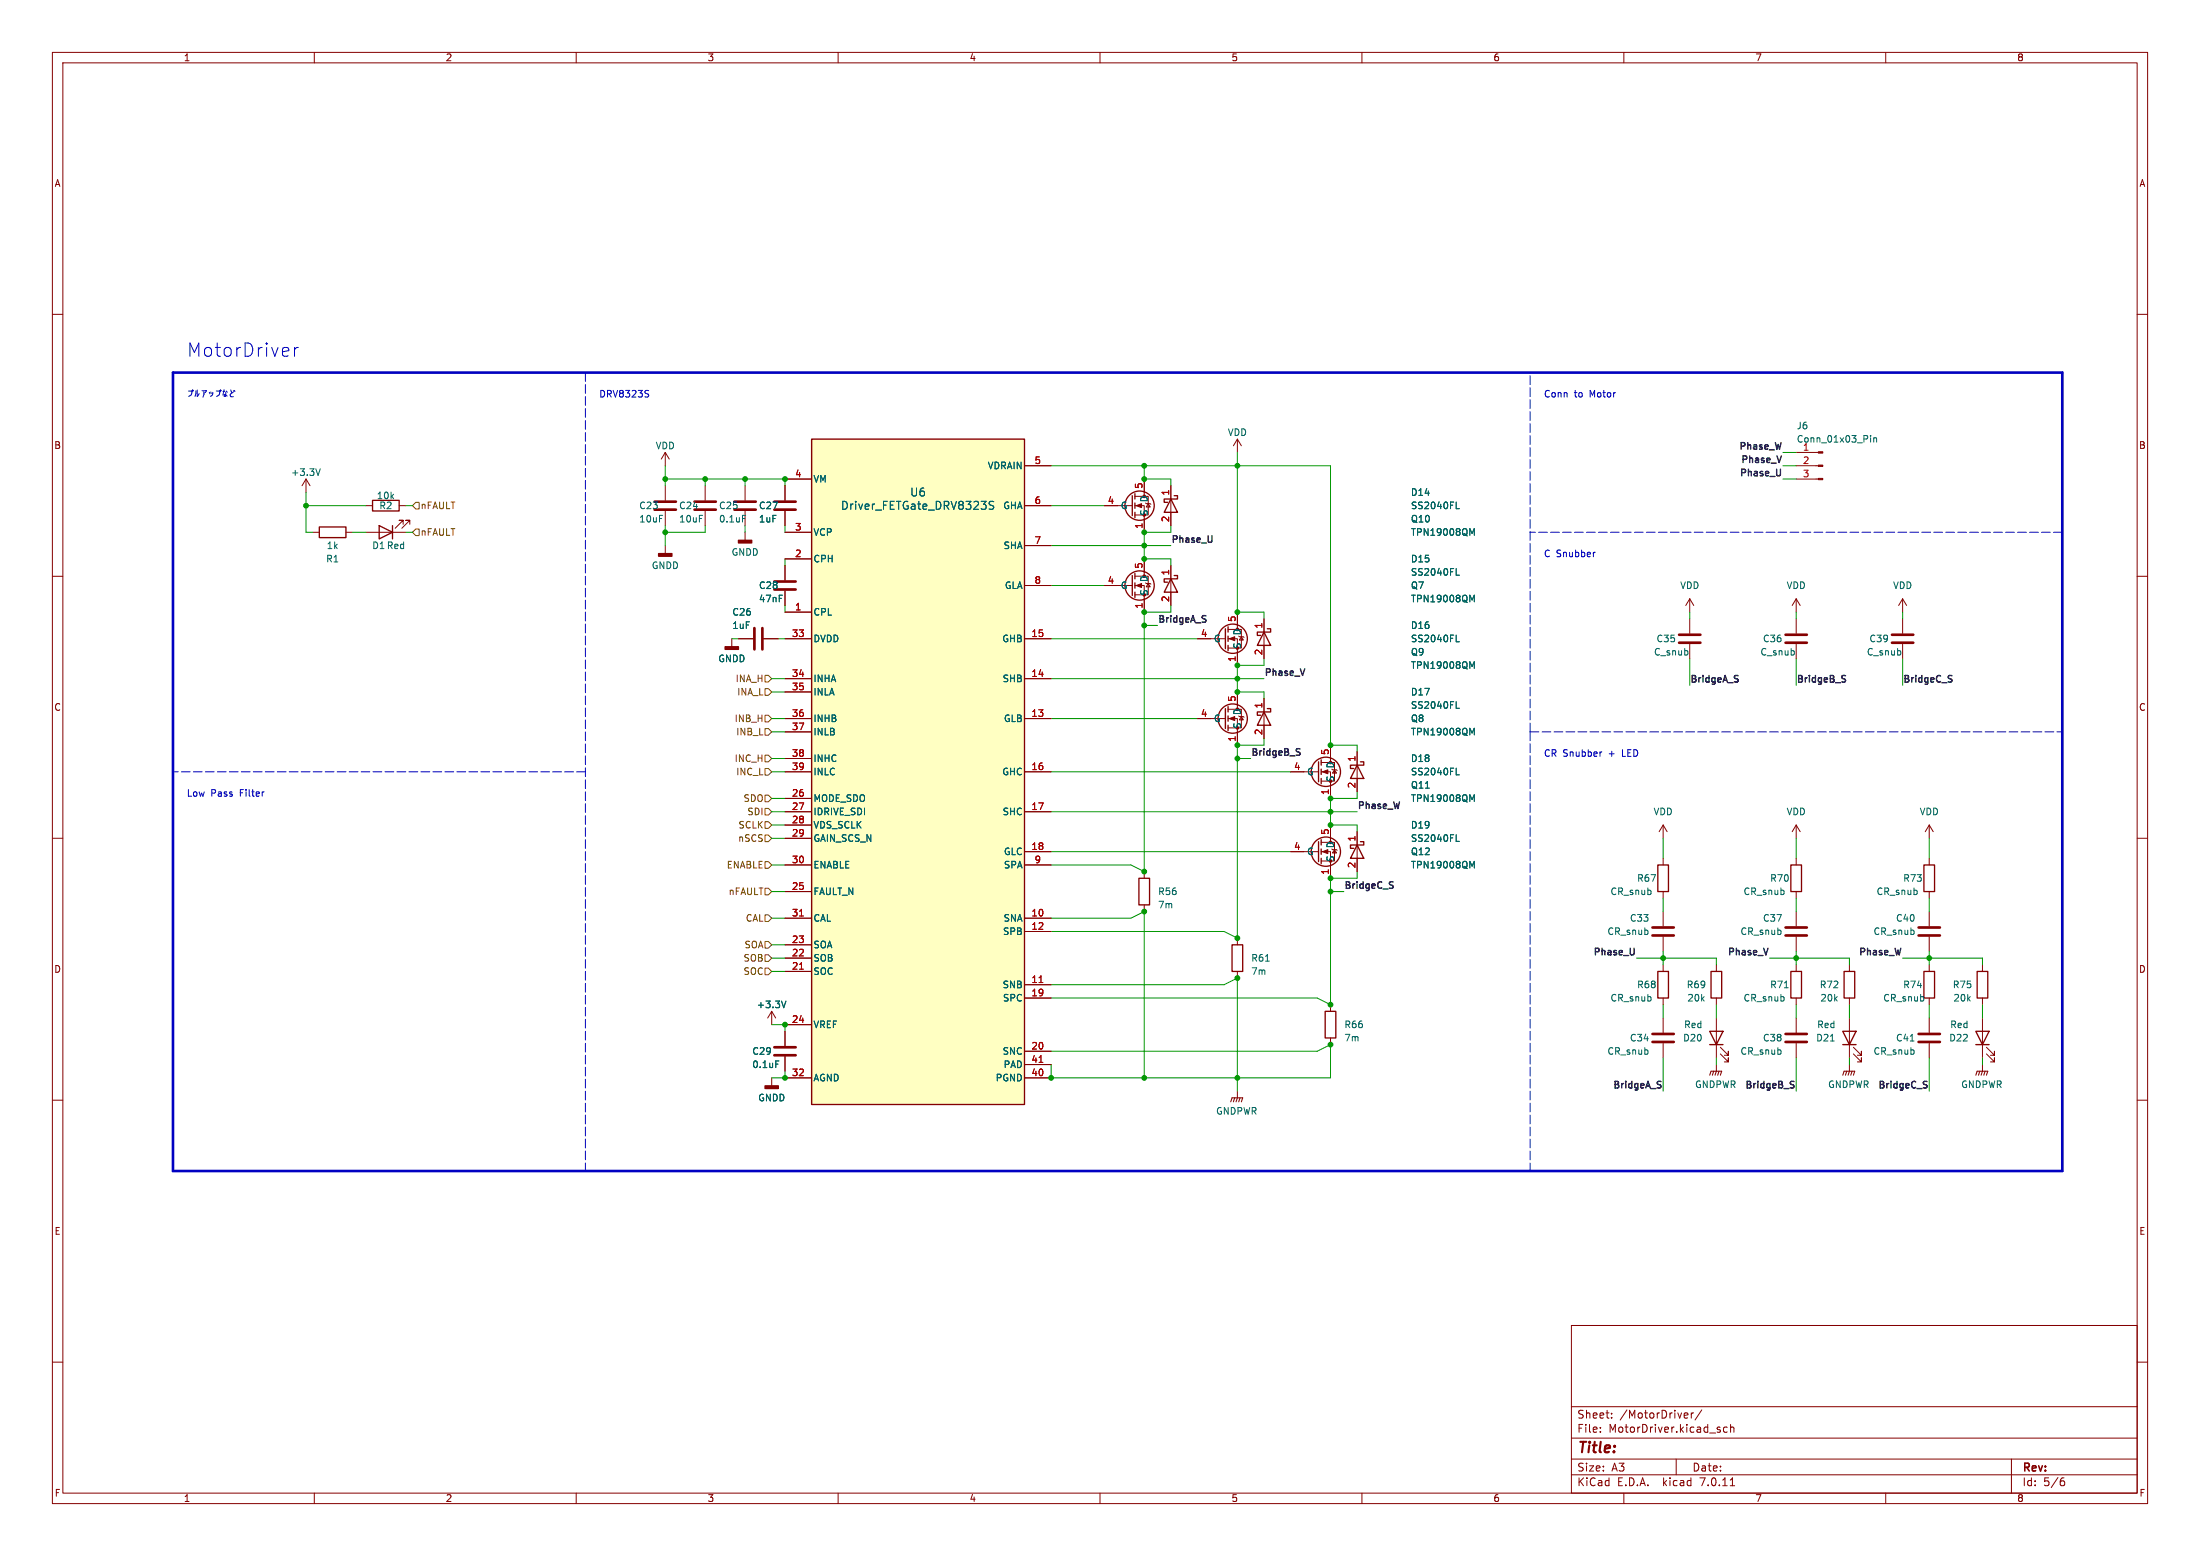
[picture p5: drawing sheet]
<svg xmlns="http://www.w3.org/2000/svg" width="420mm" height="297mm" viewBox="0 0 420 297" stroke-linecap="round" stroke-linejoin="round" font-family="sans-serif">
<g fill="none" stroke="#840000" stroke-width=".19">
<path d="M10 10h400v277h-400zM12 12h396v273h-396zM60 10v2M110 10v2M160 10v2M210 10v2M260 10v2M310 10v2M360 10v2M10 60h2M408 60h2M58.4 91.4l-.7 1.3"/>
<path d="M58.4 91.4v2.6M58.4 91.4l.8 1.3M69.8 96.5h1.3M76.2 96.5h1.3M127 86.4v2.5M127 92.7v2.8M127 97.5v2.8M127 86.4l-.8 1.2M127 86.4l.8 1.2M134.6 92.7v2.8M134.6 97.5v2.8M142.2 92.7v2.8"/>
<path d="M142.2 97.5v2.8M149.9 92.7v2.8M149.9 97.5v2.8M149.9 91.4h5M195.6 96.5h5.1M195.6 88.9h5.1M210.8 96.5h5.4M216.7 96.5h1.7v5.1M216.7 94.7h2.5v3.6h-2.5M218.4 91.4v3.3M219.2 96.1l.4 .7h-.8zM223.5 92.7v7.6"/>
<path d="M236.2 83.8v2.6M236.2 83.8l-.7 1.3M236.2 83.8l.8 1.3M342.9 91.4h4.2M342.9 88.9h4.2M342.9 86.4h4.2M10 110h2M59.7 101.6h1.3M66 101.6h1.3M69.8 101.6h7.7M77 100.1v-.8h-.8h.8l-1.6 1.5M78.2 100.1v-.8h-.7h.7l-1.5 1.5"/>
<path d="M127 104.1v1.6M142.2 101.6v1.5M149.9 108v2.7M149.9 112.8v2.8M149.9 116.8h5M149.9 106.7h5M149.9 101.6h5M195.6 111.8h5.1M195.6 104.1h5.1M210.8 111.8h5.4M216.7 111.8h1.7v5M216.7 110h2.5v3.5h-2.5"/>
<path d="M218.4 106.7v3.3M219.2 111.4l.4 .6h-.8zM223.5 108v7.6M236.2 116.8v3.3M241.3 118.1v7.6M322.6 114.3v2.5M322.6 118.1v2.8M322.6 114.3l-.8 1.3M322.6 114.3l.7 1.3M342.9 114.3l-.8 1.3M342.9 114.3v2.5M342.9 118.1v2.8"/>
<path d="M342.9 114.3l.8 1.3M363.2 114.3l-.7 1.3M363.2 114.3v2.5M363.2 118.1v2.8M363.2 114.3l.8 1.3M408 110h2M139.7 121.9v1.5M141 121.9h2.8M145.8 121.9h2.8M149.9 137.2h5M149.9 121.9h5M149.9 129.5h5"/>
<path d="M149.9 132.1h5M149.9 139.7h5M195.6 137.2h5.1M195.6 121.9h5.1M195.6 129.5h5.1M228.6 137.2h5.3M228.6 121.9h5.3M234.4 137.2h1.8v5M234.4 135.4h2.6v3.5h-2.6M234.4 121.9h1.8v5.1M234.4 120.1h2.6v3.6h-2.6M236.2 132.1v3.3"/>
<path d="M237 136.8l.4 .6h-.8zM237 121.5l.4 .7h-.8zM241.3 133.4v7.6M322.6 122.9v2.8M342.9 122.9v2.8M363.2 122.9v2.8M10 160h2M149.9 147.3h5M149.9 154.9h5M149.9 152.4h5M149.9 157.5h5M149.9 144.8h5"/>
<path d="M195.6 147.3h5.1M195.6 154.9h5.1M246.4 147.3h5.3M252.2 147.3h1.8v5.1M252.2 145.5h2.6v3.6h-2.6M254 142.2v3.3M254 157.5v3.3M254.8 146.9l.3 .7h-.7zM259.1 143.5v7.6M259.1 158.8v7.6M317.5 157.5v2.5M317.5 157.5l-.8 1.3"/>
<path d="M317.5 157.5l.8 1.3M342.9 157.5v2.5M342.9 157.5l-.8 1.3M342.9 157.5l.8 1.3M368.3 157.5v2.5M368.3 157.5l-.8 1.3M368.3 157.5l.8 1.3M408 160h2M149.9 175.3h5M149.9 170.2h5M149.9 160h5M149.9 165.1h5"/>
<path d="M195.6 175.3h5.1M195.6 177.8h5.1M195.6 162.6h5.1M195.6 165.1h5.1M218.4 166.4v1.2M218.4 172.7v1.3M236.2 179.1v1.2M246.4 162.6h5.3M252.2 162.6h1.8v5M252.2 160.8h2.6v3.5h-2.6M254.8 162.2l.3 .6h-.7zM317.5 163.8v1.3"/>
<path d="M317.5 170.2v1.3M317.5 174v2.8M317.5 178.8v2.8M342.9 163.8v1.3M342.9 170.2v1.3M342.9 174v2.8M342.9 178.8v2.8M368.3 163.8v1.3M368.3 170.2v1.3M368.3 174v2.8M368.3 178.8v2.8M147.3 193v2.6"/>
<path d="M147.3 193l-.7 1.3M147.3 193l.8 1.3M149.9 196.9v2.7M149.9 185.4h5M149.9 182.9h5M149.9 180.3h5M149.9 195.6h5M195.6 188h5.1M195.6 190.5h5.1M236.2 185.4v1.3M254 191.8v1.2M254 198.1v1.3"/>
<path d="M317.5 184.2v1.2M317.5 190.5v1.3M317.5 194.3v2.8M317.5 199.1v2.8M327.7 184.2v1.2M327.7 190.5v1.3M327.7 194.3v7.6M328.4 199.9l1.5 1.5v-.7v.7h-.7M342.9 184.2v1.2M342.9 190.5v1.3M342.9 194.3v2.8M342.9 199.1v2.8"/>
<path d="M353.1 184.2v1.2M353.1 190.5v1.3M353.1 194.3v7.6M353.8 199.9l1.5 1.5v-.7v.7h-.7M368.3 184.2v1.2M368.3 190.5v1.3M368.3 194.3v2.8M368.3 199.1v2.8M378.5 184.2v1.2M378.5 190.5v1.3M378.5 194.3v7.6M379.2 199.9l1.5 1.5v-.7v.7h-.7"/>
<path d="M10 210h2M147.3 205.7v1.6M149.9 201.7v2.8M149.9 205.7h5M195.6 200.7h5.1M195.6 205.7h5.1M195.6 203.2h5.1M236.2 208.3v1.3M327.7 203.2v1.3M328.4 201.2l1.5 1.5v-.8v.8h-.7M353.1 203.2v1.3M353.8 201.2l1.5 1.5v-.8v.8h-.7"/>
<path d="M378.5 203.2v1.3M379.2 201.2l1.5 1.5v-.8v.8h-.7M408 210h2M10 260h2M300 253h108v32h-108zM408 260h2M300 278.5h108M300 274.5h108M300 268.5h108M305.5 273.2v.2M305.5 272.5v.1M307.7 270.5v.2"/>
<path d="M307.7 269.8v.1M320 278.5v3M322 269.7l.2 .3-.7 .2M322.2 270.6l-.2 .1M322.9 269.7v1M323.3 269.7l-.3 .1-.1 .2M324.9 269.1l-1.3 1.9M329.7 272.5l-.4-.1-.3 .3 .2 .6h.5M330.4 272.5l.2-.1 .3 .1 .1 .9M330.4 271.9v1.5M384 278.5v6.5M60 285v2"/>
<path d="M110 285v2M160 285v2M210 285v2M260 285v2M300 281.5h108M310 285v2M330.3 283.6h.9M360 285v2M393.6 282.7h.3l.3 .2-.1 .5-.5 .2M394 282.1l-.4 .1"/>
</g>
<g fill="none" stroke="#840000" stroke-width=".2">
<path d="M234.9 210.3l.3-.7h2l-.2 .7M235.7 209.6l-.2 .7M236.2 209.6l-.2 .7M236.7 209.6l-.2 .7M326.4 205.2l.2-.7h2.1l-.3 .7M327.2 204.5l-.3 .7M327.7 204.5l-.3 .7M328.2 204.5l-.3 .7M351.8 205.2l.2-.7h2.1l-.3 .7M352.6 204.5l-.3 .7M353.1 204.5l-.3 .7M353.6 204.5l-.3 .7"/>
<path d="M377.2 205.2l.2-.7h2.1l-.3 .7M378 204.5l-.3 .7M378.5 204.5l-.3 .7M379 204.5l-.3 .7"/>
</g>
<g fill="none" stroke="#840000" stroke-width=".51">
<path d="M125 97.3h4M125 95.8h4M132.6 97.3h4.1M132.6 95.8h4.1M140.2 97.3h4.1M140.2 95.8h4.1M147.8 97.3h4.1M147.8 95.8h4.1M144 119.9v4.1M145.5 119.9v4.1M147.8 112.5h4.1M147.8 111h4.1"/>
<path d="M320.5 121.2h4.1M320.5 122.7h4.1M340.9 121.2h4M340.9 122.7h4M361.2 121.2h4.1M361.2 122.7h4.1M315.5 177h4M315.5 178.6h4M340.9 177h4M340.9 178.6h4M366.3 177h4M366.3 178.6h4"/>
<path d="M147.8 199.9h4.1M315.5 197.4h4M315.5 198.9h4M340.9 197.4h4M340.9 198.9h4M366.3 197.4h4M366.3 198.9h4M147.8 201.4h4.1"/>
</g>
<g fill="none" stroke="#840000" stroke-width=".25">
<path d="M71.1 95.5h5.1v2h-5.1zM154.9 83.8h40.7v127h-40.7zM216.2 94.6v3.8M216.7 94.2v1.1M216.7 96v1M216.7 97.8v1M223.5 95.3l1.3 2.5h-2.6zM224.2 94.6h.6v.7h-2.6v.6h.7M61 100.6h5v2h-5zM72.4 100.3l2.5 1.3-2.5 1.3zM74.9 100.3v2.6M216.2 109.9v3.8"/>
<path d="M216.7 109.5v1M216.7 111.3v1M216.7 113v1M223.5 110.5l1.3 2.5h-2.6zM224.2 109.9h.6v.6h-2.6v.6h.7M234.4 119.6v1.1M233.9 120v3.8M233.9 135.3v3.8M234.4 121.4v1M234.4 123.2v1M234.4 134.9v1M234.4 136.7v1"/>
<path d="M234.4 138.4v1M241.3 135.9l1.3 2.5h-2.6zM241.3 120.7l1.3 2.5h-2.6zM241.9 135.3h.7v.6h-2.6v.6h.7M241.9 120h.7v.7h-2.6v.6h.7M251.7 145.4v3.8M252.2 145v1.1M252.2 146.8v1M252.2 148.6v1M259.1 146.1l1.2 2.5h-2.5zM259.7 145.4h.6v.7h-2.5v.6h.6M217.4 167.6h2.1v5.1h-2.1z"/>
<path d="M251.7 160.7v3.8M252.2 160.3v1M252.2 162.1v1M252.2 163.8v1M259.1 161.3l1.2 2.5h-2.5zM259.7 160.7h.6v.6h-2.5v.6h.6M316.5 165.1h2v5.1h-2zM341.9 165.1h2v5.1h-2zM367.3 165.1h2v5.1h-2zM235.2 180.3h2v5.1h-2zM253 193h2v5.1h-2zM316.5 185.4h2v5.1h-2z"/>
<path d="M326.4 196.9h2.5l-1.2 2.5zM326.4 199.4h2.5M326.6 185.4h2.1v5.1h-2.1zM341.9 185.4h2v5.1h-2zM351.8 196.9h2.5l-1.2 2.5zM351.8 199.4h2.5M352 185.4h2.1v5.1h-2.1zM367.3 185.4h2v5.1h-2zM377.2 196.9h2.5l-1.2 2.5zM377.2 199.4h2.5M377.4 185.4h2.1v5.1h-2.1z"/>
<circle cx="217.6" cy="96.5" r="2.79"/>
<circle cx="217.6" cy="111.8" r="2.79"/>
<circle cx="235.3" cy="137.2" r="2.79"/>
<circle cx="235.3" cy="121.9" r="2.79"/>
<circle cx="253.1" cy="147.3" r="2.79"/>
<circle cx="253.1" cy="162.6" r="2.79"/>
</g>
<g fill="none" stroke="#006464" stroke-width=".19">
<path d="M61.1 89.5l-.4 1.2M141.7 98.4h.7M189.7 95.8l-.6-.1-.2 .1v.5l.7 .3 .1 .3-.3 .3-.6-.1M278 97.1h.6M357.1 83.1v.2M357.1 83.6v.8M357.7 83.6v.8M357.7 83.7l.2-.1h.3l.1 .8M278 109.8h.6M281 101.8l.4-.9v1.3M281 114.5l.4-.9v1.3M278 135.2h.6"/>
<path d="M278 122.5h.6M281 139.9l.4-.9v1.3M281 127.2l.4-.9v1.3M278 147.9h.6M281 152.6l.4-.9v1.3M278 160.6h.6M281 165.3l.4-.9v1.3M150 191.1l-.4 1.2M241.6 183.5h.7M340.7 188.5h.7M349.4 198.7h.8M364.7 198.7h.7"/>
<path d="M148.1 202.5h.6"/>
</g>
<g fill="#840000" stroke="#840000" stroke-width=".19">
<path d="M234.7 137.2l1-.4v.7z"/>
<path d="M216.9 111.8l1-.4v.7z"/>
<path d="M234.7 121.9l1-.4v.8z"/>
<path d="M216.9 96.5l1-.4v.8z"/>
<path d="M252.5 147.3l1-.4v.8z"/>
<path d="M252.5 162.6l1-.4v.7z"/>
<path d="M347.1 91.3h.9v.3h-.9z"/>
<path d="M347.1 88.8h.9v.2h-.9z"/>
<path d="M347.1 86.2h.9v.3h-.9z"/>
</g>
<g fill="#840000" stroke="#840000" stroke-width=".25">
<path d="M146 207.3h2.6v.5h-2.6z"/>
<path d="M125.7 105.7h2.6v.5h-2.6z"/>
<path d="M138.4 123.4h2.6v.6h-2.6z"/>
<path d="M141 103.1h2.5v.5h-2.5z"/>
</g>
<path d="M154.9 83.8h40.7v127h-40.7z" fill="#ffffc2" stroke="#ffffc2" stroke-width=".19"/>
<path d="M152.6 174.8h.8M152.6 185h.8M198.4 187.5h.7M198.4 202.8h.7" fill="none" stroke="#a90000" stroke-width=".19"/>
<g fill="none" stroke="#725600" stroke-width=".19">
<path d="M79.4 95.9h.6v1.3h-.6l-.7-.7zM79.4 101h.6v1.2h-.6l-.7-.6zM146 131.4h.7l.6 .7-.6 .6h-.7zM146 139.1h.7l.6 .6-.6 .6h-.7zM146 128.9h.7l.6 .6-.6 .7h-.7zM146 136.5h.7l.6 .7-.6 .6h-.7zM146 159.4h.7l.6 .6-.6 .7h-.7zM146 144.1h.7l.6 .7-.6 .6h-.7zM146 146.7h.7l.6 .6-.6 .7h-.7zM146 151.8h.7l.6 .6-.6 .6h-.7zM146 154.3h.7l.6 .6-.6 .7h-.7zM146 156.8h.7l.6 .7-.6 .6h-.7z"/>
<path d="M146 164.5h.7l.6 .6-.6 .6h-.7zM146 169.5h.7l.6 .7-.6 .6h-.7zM146 174.6h.7l.6 .7-.6 .6h-.7zM146 179.7h.7l.6 .6-.6 .7h-.7zM146 184.8h.7l.6 .6-.6 .7h-.7zM146 182.2h.7l.6 .7-.6 .6h-.7z"/>
</g>
<path d="M339.9 89.6l-.1 1.1M340.1 87l-.5 1.3M312 181l-.1 1.1M337.5 181l-.4 1.3" fill="none" stroke="#0f0f0f" stroke-width=".25"/>
<path d="M56.2 66.3v1.7M56.9 66.3a.65 .65 0 0 0-.7 .5M123.6 75.2l.2 .2-.2 .4M123.7 74.5l.1 .1M304.5 105.4l-.2 .1M305.8 143.5l-.2 .1" fill="none" stroke="#0000c2" stroke-width=".19"/>
<path d="M111.8 71.1v152.4M393.7 101.6h-101.6M292.1 139.7v83.8M292.1 139.7h101.6M292.1 139.7v-68.6M111.8 147.3h-78.8" fill="none" stroke="#0000c2" stroke-width=".19" stroke-dasharray="1.7 .6"/>
<path d="M33 71.1h360.7v152.4h-360.7z" fill="none" stroke="#0000c2" stroke-width=".5"/>
<g fill="none" stroke="#009600" stroke-width=".19">
<path d="M58.4 96.5h11.4M58.4 94v7.6h1.3M77.5 96.5h1.2M127 91.4h22.9v1.3M127 88.9v3.8M134.6 91.4v1.3M142.2 91.4v1.3M200.7 88.9h53.3v53.3h5.1v1.3M200.7 96.5h10.1M218.4 88.9v2.5h5.1v1.3M236.2 86.4v30.4h5.1v1.3M340.4 88.9h2.5"/>
<path d="M340.4 91.4h2.5M340.4 86.4h2.5M67.3 101.6h2.5M77.5 101.6h1.2M127 100.3v3.8M134.6 100.3v1.3h-7.6M142.2 100.3v1.3M149.9 100.3v1.3M149.9 106.7v1.3M149.9 115.6v1.2M200.7 104.1h22.8M200.7 111.8h10.1"/>
<path d="M218.4 119.4h2.6M223.5 100.3v1.3h-5.1v5.1h5.1v1.3M223.5 115.6v1.2h-5.1v49.6l-2.5-1.3h-15.2M322.6 116.8v1.3M342.9 116.8v1.3M363.2 116.8v1.3M139.7 121.9h1.3M147.3 129.5h2.6M147.3 137.2h2.6M147.3 139.7h2.6M147.3 132.1h2.6M148.6 121.9h1.3"/>
<path d="M200.7 121.9h27.9M200.7 129.5h40.6M200.7 137.2h27.9M241.3 125.7v1.3h-5.1v5.1h5.1v1.3M322.6 125.7v5.1M342.9 125.7v5.1M363.2 125.7v5.1M147.3 157.5h2.6M147.3 152.4h2.6M147.3 154.9h2.6M147.3 147.3h2.6M147.3 144.8h2.6"/>
<path d="M200.7 154.9h58.4M200.7 147.3h45.7M236.2 144.8h2.6M241.3 141v1.2h-5.1v36.9l-2.5-1.3h-33M259.1 151.1v1.3h-5.1v5.1h5.1v1.3M147.3 170.2h2.6M147.3 160h2.6M147.3 165.1h2.6M147.3 175.3h2.6M200.7 175.3h15.2l2.5-1.3v31.7M200.7 162.6h45.7M254 170.2h2.5"/>
<path d="M259.1 166.4v1.2h-5.1v24.2l-2.5-1.3h-50.8M317.5 160v3.8M317.5 171.5v2.5M342.9 160v3.8M342.9 171.5v2.5M368.3 160v3.8M368.3 171.5v2.5M147.3 185.4h2.6M147.3 182.9h2.6M147.3 180.3h2.6M147.3 195.6h2.6v1.3M200.7 188h33l2.5-1.3v21.6"/>
<path d="M312.4 182.9h15.3v1.3M317.5 181.6v2.6M317.5 191.8v2.5M327.7 191.8v2.5M337.8 182.9h15.3v1.3M342.9 181.6v2.6M342.9 191.8v2.5M353.1 191.8v2.5M363.2 182.9h15.3v1.3M368.3 181.6v2.6M368.3 191.8v2.5M378.5 191.8v2.5"/>
<path d="M149.9 204.5v1.2h-2.6M200.7 200.7h50.8l2.5-1.3v6.3h-53.3v-2.5M317.5 201.9v6.4M327.7 201.9v1.3M342.9 201.9v6.4M353.1 201.9v1.3M368.3 201.9v6.4M378.5 201.9v1.3"/>
</g>
<g fill="#009600" stroke="#009600" stroke-width=".19">
<circle cx="236.2" cy="205.7" r=".46"/>
<circle cx="236.2" cy="186.7" r=".46"/>
<circle cx="236.2" cy="142.2" r=".46"/>
<circle cx="254" cy="152.4" r=".46"/>
<circle cx="254" cy="142.2" r=".46"/>
<circle cx="218.4" cy="104.1" r=".46"/>
<circle cx="218.4" cy="91.4" r=".46"/>
<circle cx="218.4" cy="88.9" r=".46"/>
<circle cx="218.4" cy="101.6" r=".46"/>
<circle cx="218.4" cy="106.7" r=".46"/>
<circle cx="342.9" cy="182.9" r=".46"/>
<circle cx="254" cy="191.8" r=".46"/>
<circle cx="254" cy="199.4" r=".46"/>
<circle cx="368.3" cy="182.9" r=".46"/>
<circle cx="317.5" cy="182.9" r=".46"/>
<circle cx="236.2" cy="127" r=".46"/>
<circle cx="218.4" cy="119.4" r=".46"/>
<circle cx="236.2" cy="116.8" r=".46"/>
<circle cx="236.2" cy="88.9" r=".46"/>
<circle cx="236.2" cy="129.5" r=".46"/>
<circle cx="236.2" cy="132.1" r=".46"/>
<circle cx="218.4" cy="116.8" r=".46"/>
<circle cx="149.9" cy="205.7" r=".46"/>
<circle cx="149.9" cy="195.6" r=".46"/>
<circle cx="200.7" cy="205.7" r=".46"/>
<circle cx="218.4" cy="205.7" r=".46"/>
<circle cx="236.2" cy="144.8" r=".46"/>
<circle cx="218.4" cy="166.4" r=".46"/>
<circle cx="218.4" cy="174" r=".46"/>
<circle cx="236.2" cy="179.1" r=".46"/>
<circle cx="254" cy="154.9" r=".46"/>
<circle cx="254" cy="157.5" r=".46"/>
<circle cx="254" cy="167.6" r=".46"/>
<circle cx="254" cy="170.2" r=".46"/>
<circle cx="127" cy="101.6" r=".46"/>
<circle cx="149.9" cy="91.4" r=".46"/>
<circle cx="134.6" cy="91.4" r=".46"/>
<circle cx="142.2" cy="91.4" r=".46"/>
<circle cx="58.4" cy="96.5" r=".46"/>
<circle cx="127" cy="91.4" r=".46"/>
</g>
<text font-size="3.5" fill="#0000c2" x="35.6" y="68.3">MotorDriver</text>
<text font-size="2.8" fill="#840000" x="301" y="277.9">Title:</text>
<g font-size="2.1" fill="#006464">
<text x="173.7" y="95">U6</text>
<text x="160.5" y="97.5">Driver_FETGate_DRV8323S</text>
</g>
<g font-size="2.1" fill="#840000">
<text x="301" y="273.7">File:</text>
<text x="301" y="271">Sheet:</text>
<text x="307.1" y="273.7">MotorDriver.kicad_sch</text>
<text x="309.2" y="271">/MotorDriver/</text>
<text x="301" y="281.1">Size:</text>
<text x="307.6" y="281.1">A3</text>
<text x="323" y="281.1">Date:</text>
<text x="386" y="281.3">Rev:</text>
<text x="301" y="283.9">KiCad</text>
<text x="308.7" y="283.9">E.D.A.</text>
<text x="317.6" y="283.9">kicad</text>
<text x="324.8" y="283.9">7.0.11</text>
<text x="386" y="283.9">Id:</text>
<text x="390.1" y="283.9">5/6</text>
</g>
<g font-size="1.8" fill="#840000">
<text x="35" y="11.9">1</text>
<text x="85" y="11.9">2</text>
<text x="135" y="11.9">3</text>
<text x="185" y="11.9">4</text>
<text x="235" y="11.9">5</text>
<text x="285" y="11.9">6</text>
<text x="335" y="11.9">7</text>
<text x="385" y="11.9">8</text>
<text x="10.3" y="35.9">A</text>
<text x="408.3" y="35.9">A</text>
<text x="10.3" y="85.9">B</text>
<text x="408.2" y="85.9">B</text>
<text x="10.3" y="135.9">C</text>
<text x="408.2" y="135.9">C</text>
<text x="10.3" y="185.9">D</text>
<text x="408.2" y="185.9">D</text>
<text x="10.3" y="235.9">E</text>
<text x="408.3" y="235.9">E</text>
<text x="10.3" y="285.9">F</text>
<text x="35" y="286.9">1</text>
<text x="85" y="286.9">2</text>
<text x="135" y="286.9">3</text>
<text x="185" y="286.9">4</text>
<text x="235" y="286.9">5</text>
<text x="285" y="286.9">6</text>
<text x="335" y="286.9">7</text>
<text x="385" y="286.9">8</text>
<text x="408.3" y="285.9">F</text>
</g>
<g font-size="1.8" fill="#0000c2">
<text x="35.6" y="76">þÿ0×0ë0¢0Ã0×0j0i</text>
<text x="114.3" y="76">DRV8323S</text>
<text x="294.6" y="76">Conn</text>
<text x="300.5" y="76">to</text>
<text x="303.6" y="76">Motor</text>
<text x="294.6" y="106.4">C Snubber</text>
<text x="294.6" y="144.5">CR Snubber</text>
<text x="307.2" y="144.5">+</text>
<text x="309.9" y="144.5">LED</text>
<text x="35.6" y="152.2">Low</text>
<text x="40.2" y="152.2">Pass</text>
<text x="45.9" y="152.2">Filter</text>
</g>
<g font-size="1.8" fill="#006464">
<text x="234.3" y="83.4">VDD</text>
<text x="342.9" y="82.1">J6</text>
<text x="125.1" y="86">VDD</text>
<text x="188.5" y="89.8">VDRAIN</text>
<text x="342.9" y="84.7">Conn_01x03_Pin</text>
<text x="344.1" y="86.1">1</text>
<text x="55.5" y="91">+3.3V</text>
<text x="71.8" y="95.5">10k</text>
<text x="155.2" y="92.3">VM</text>
<text x="219.3" y="96" transform="rotate(-90 219.3 96)">D</text>
<text x="269.3" y="94.8">D14</text>
<text x="72.3" y="97.4">R2</text>
<text x="121.9" y="97.4">C23</text>
<text x="121.9" y="99.9">10uF</text>
<text x="129.5" y="97.4">C24</text>
<text x="129.5" y="99.9">10uF</text>
<text x="137.2" y="97.4">C25</text>
<text x="137.2" y="99.9">0.1uF</text>
<text x="144.8" y="99.9">1uF</text>
<text x="144.8" y="97.4">C27</text>
<text x="191.4" y="97.4">GHA</text>
<text x="213.9" y="97.4">G</text>
<text x="219.3" y="98.6" transform="rotate(-90 219.3 98.6)">S</text>
<text x="269.3" y="97.4">SS2040FL</text>
<text x="269.3" y="99.9">Q10</text>
<text x="62.2" y="107.5">R1</text>
<text x="62.3" y="105">1k</text>
<text x="71" y="105">D1 Red</text>
<text x="139.6" y="106.3">GNDD</text>
<text x="155.2" y="107.5">CPH</text>
<text x="155.2" y="102.5">VCP</text>
<text x="191.5" y="105">SHA</text>
<text x="269.3" y="107.5">D15</text>
<text x="269.3" y="102.5">TPN19008QM</text>
<text x="124.3" y="108.8">GNDD</text>
<text x="144.8" y="112.6">C28</text>
<text x="191.7" y="112.6">GLA</text>
<text x="213.9" y="112.6">G</text>
<text x="219.3" y="113.8" transform="rotate(-90 219.3 113.8)">S</text>
<text x="219.3" y="111.2" transform="rotate(-90 219.3 111.2)">D</text>
<text x="269.3" y="112.6">Q7</text>
<text x="269.3" y="110.1">SS2040FL</text>
<text x="320.7" y="112.6">VDD</text>
<text x="341" y="112.6">VDD</text>
<text x="361.3" y="112.6">VDD</text>
<text x="139.7" y="117.7">C26</text>
<text x="144.8" y="115.2">47nF</text>
<text x="155.2" y="117.7">CPL</text>
<text x="269.3" y="115.2">TPN19008QM</text>
<text x="139.7" y="120.2">1uF</text>
<text x="155.2" y="122.8">DVDD</text>
<text x="191.3" y="122.8">GHB</text>
<text x="231.6" y="122.8">G</text>
<text x="237.1" y="124" transform="rotate(-90 237.1 124)">S</text>
<text x="237.1" y="121.4" transform="rotate(-90 237.1 121.4)">D</text>
<text x="269.3" y="125.3">Q9</text>
<text x="269.3" y="120.2">D16</text>
<text x="269.3" y="122.8">SS2040FL</text>
<text x="315.7" y="125.3">C_snub</text>
<text x="316.1" y="122.8">C35</text>
<text x="336" y="125.3">C_snub</text>
<text x="336.5" y="122.8">C36</text>
<text x="356.3" y="125.3">C_snub</text>
<text x="356.8" y="122.8">C39</text>
<text x="137" y="126.6">GNDD</text>
<text x="155.2" y="130.4">INHA</text>
<text x="191.3" y="130.4">SHB</text>
<text x="269.3" y="127.9">TPN19008QM</text>
<text x="155.2" y="132.9">INLA</text>
<text x="237.1" y="136.6" transform="rotate(-90 237.1 136.6)">D</text>
<text x="269.3" y="132.9">D17</text>
<text x="269.3" y="135.5">SS2040FL</text>
<text x="155.2" y="138">INHB</text>
<text x="155.2" y="140.6">INLB</text>
<text x="191.6" y="138">GLB</text>
<text x="231.6" y="138">G</text>
<text x="237.1" y="139.2" transform="rotate(-90 237.1 139.2)">S</text>
<text x="269.3" y="138">Q8</text>
<text x="269.3" y="140.6">TPN19008QM</text>
<text x="155.2" y="145.6">INHC</text>
<text x="155.2" y="148.2">INLC</text>
<text x="191.3" y="148.2">GHC</text>
<text x="249.4" y="148.2">G</text>
<text x="254.9" y="149.4" transform="rotate(-90 254.9 149.4)">S</text>
<text x="254.9" y="146.8" transform="rotate(-90 254.9 146.8)">D</text>
<text x="269.3" y="145.6">D18</text>
<text x="269.3" y="148.2">SS2040FL</text>
<text x="155.2" y="153.3">MODE_SDO</text>
<text x="155.2" y="155.8">IDRIVE_SDI</text>
<text x="191.3" y="155.8">SHC</text>
<text x="269.3" y="150.7">Q11</text>
<text x="269.3" y="153.3">TPN19008QM</text>
<text x="315.6" y="155.8">VDD</text>
<text x="341" y="155.8">VDD</text>
<text x="366.4" y="155.8">VDD</text>
<text x="155.2" y="158.3">VDS_SCLK</text>
<text x="155.2" y="160.9">GAIN_SCS_N</text>
<text x="269.3" y="158.3">D19</text>
<text x="269.3" y="160.9">SS2040FL</text>
<text x="155.2" y="166">ENABLE</text>
<text x="191.6" y="163.4">GLC</text>
<text x="191.6" y="166">SPA</text>
<text x="249.4" y="163.4">G</text>
<text x="254.9" y="164.6" transform="rotate(-90 254.9 164.6)">S</text>
<text x="254.9" y="162" transform="rotate(-90 254.9 162)">D</text>
<text x="269.3" y="163.4">Q12</text>
<text x="269.3" y="166">TPN19008QM</text>
<text x="155.2" y="171">FAULT_N</text>
<text x="221" y="171">R56</text>
<text x="221" y="173.6">7m</text>
<text x="307.4" y="171">CR_snub</text>
<text x="312.4" y="168.5">R67</text>
<text x="332.8" y="171">CR_snub</text>
<text x="337.8" y="168.5">R70</text>
<text x="358.2" y="171">CR_snub</text>
<text x="363.2" y="168.5">R73</text>
<text x="155.2" y="176.1">CAL</text>
<text x="191.4" y="178.7">SPB</text>
<text x="191.5" y="176.1">SNA</text>
<text x="306.8" y="178.7">CR_snub</text>
<text x="311.1" y="176.1">C33</text>
<text x="332.2" y="178.7">CR_snub</text>
<text x="336.5" y="176.1">C37</text>
<text x="357.6" y="178.7">CR_snub</text>
<text x="361.9" y="176.1">C40</text>
<text x="155.2" y="183.7">SOB</text>
<text x="155.2" y="181.2">SOA</text>
<text x="238.8" y="183.7">R61</text>
<text x="155.2" y="186.3">SOC</text>
<text x="191.3" y="188.8">SNB</text>
<text x="191.4" y="191.4">SPC</text>
<text x="238.8" y="186.3">7m</text>
<text x="307.4" y="191.4">CR_snub</text>
<text x="312.4" y="188.8">R68</text>
<text x="321.9" y="188.8">R69</text>
<text x="322" y="191.4">20k</text>
<text x="332.8" y="191.4">CR_snub</text>
<text x="337.8" y="188.8">R71</text>
<text x="347.3" y="188.8">R72</text>
<text x="347.4" y="191.4">20k</text>
<text x="359.4" y="191.4">CR_snub</text>
<text x="363.2" y="188.8">R74</text>
<text x="372.7" y="188.8">R75</text>
<text x="372.8" y="191.4">20k</text>
<text x="144.4" y="192.6">+3.3V</text>
<text x="155.2" y="196.4">VREF</text>
<text x="256.6" y="196.4">R66</text>
<text x="321.4" y="196.4">Red</text>
<text x="346.8" y="196.4">Red</text>
<text x="372.2" y="196.4">Red</text>
<text x="143.5" y="201.5">C29</text>
<text x="191.3" y="201.5">SNC</text>
<text x="256.6" y="199">7m</text>
<text x="306.8" y="201.5">CR_snub</text>
<text x="311.1" y="199">C34</text>
<text x="321.2" y="199">D20</text>
<text x="332.2" y="201.5">CR_snub</text>
<text x="336.5" y="199">C38</text>
<text x="346.6" y="199">D21</text>
<text x="357.6" y="201.5">CR_snub</text>
<text x="361.9" y="199">C41</text>
<text x="372" y="199">D22</text>
<text x="143.5" y="204.1">0.1uF</text>
<text x="155.2" y="206.6">AGND</text>
<text x="190" y="206.6">PGND</text>
<text x="191.5" y="204.1">PAD</text>
<text x="323.5" y="207.9">GNDPWR</text>
<text x="348.9" y="207.9">GNDPWR</text>
<text x="374.3" y="207.9">GNDPWR</text>
<text x="144.6" y="210.4">GNDD</text>
<text x="232.1" y="213">GNDPWR</text>
</g>
<g font-size="1.8" fill="#a90000">
<text x="197.4" y="88.6">5</text>
<text x="344.1" y="88.6">2</text>
<text x="151.7" y="91.2">4</text>
<text x="218.2" y="93.4" transform="rotate(-90 218.2 93.4)">5</text>
<text x="223.3" y="94.7" transform="rotate(-90 223.3 94.7)">1</text>
<text x="344.1" y="91.2">3</text>
<text x="151.7" y="101.3">3</text>
<text x="197.4" y="96.3">6</text>
<text x="211.4" y="96.3">4</text>
<text x="218.2" y="101" transform="rotate(-90 218.2 101)">1</text>
<text x="223.3" y="99.8" transform="rotate(-90 223.3 99.8)">2</text>
<text x="151.7" y="106.4">2</text>
<text x="197.4" y="103.9">7</text>
<text x="197.4" y="111.5">8</text>
<text x="211.4" y="111.5">4</text>
<text x="218.2" y="108.7" transform="rotate(-90 218.2 108.7)">5</text>
<text x="223.3" y="109.9" transform="rotate(-90 223.3 109.9)">1</text>
<text x="151.7" y="116.6">1</text>
<text x="218.2" y="116.3" transform="rotate(-90 218.2 116.3)">1</text>
<text x="223.3" y="115" transform="rotate(-90 223.3 115)">2</text>
<text x="236" y="118.8" transform="rotate(-90 236 118.8)">5</text>
<text x="151.1" y="121.7">33</text>
<text x="196.8" y="121.7">15</text>
<text x="229.2" y="121.7">4</text>
<text x="241" y="125.2" transform="rotate(-90 241 125.2)">2</text>
<text x="241" y="120.1" transform="rotate(-90 241 120.1)">1</text>
<text x="151.1" y="129.3">34</text>
<text x="151.1" y="131.8">35</text>
<text x="196.8" y="129.3">14</text>
<text x="236" y="126.4" transform="rotate(-90 236 126.4)">1</text>
<text x="151.1" y="136.9">36</text>
<text x="196.8" y="136.9">13</text>
<text x="229.2" y="136.9">4</text>
<text x="236" y="134.1" transform="rotate(-90 236 134.1)">5</text>
<text x="241" y="135.3" transform="rotate(-90 241 135.3)">1</text>
<text x="151.1" y="139.4">37</text>
<text x="236" y="141.7" transform="rotate(-90 236 141.7)">1</text>
<text x="241" y="140.4" transform="rotate(-90 241 140.4)">2</text>
<text x="151.1" y="144.5">38</text>
<text x="151.1" y="147.1">39</text>
<text x="196.8" y="147.1">16</text>
<text x="246.9" y="147.1">4</text>
<text x="253.7" y="144.2" transform="rotate(-90 253.7 144.2)">5</text>
<text x="258.8" y="145.5" transform="rotate(-90 258.8 145.5)">1</text>
<text x="151.1" y="152.1">26</text>
<text x="151.1" y="154.7">27</text>
<text x="196.8" y="154.7">17</text>
<text x="253.7" y="151.8" transform="rotate(-90 253.7 151.8)">1</text>
<text x="258.8" y="150.6" transform="rotate(-90 258.8 150.6)">2</text>
<text x="151.1" y="157.2">28</text>
<text x="151.1" y="159.8">29</text>
<text x="253.7" y="159.5" transform="rotate(-90 253.7 159.5)">5</text>
<text x="258.8" y="160.7" transform="rotate(-90 258.8 160.7)">1</text>
<text x="151.1" y="164.8">30</text>
<text x="196.8" y="162.3">18</text>
<text x="197.4" y="164.8">9</text>
<text x="246.9" y="162.3">4</text>
<text x="253.7" y="167.1" transform="rotate(-90 253.7 167.1)">1</text>
<text x="258.8" y="165.8" transform="rotate(-90 258.8 165.8)">2</text>
<text x="151.1" y="169.9">25</text>
<text x="151.1" y="175">31</text>
<text x="196.8" y="175">10</text>
<text x="196.8" y="177.5">12</text>
<text x="151.1" y="185.2">21</text>
<text x="151.1" y="182.6">22</text>
<text x="151.1" y="180.1">23</text>
<text x="196.8" y="187.7">11</text>
<text x="196.8" y="190.2">19</text>
<text x="151.1" y="195.3">24</text>
<text x="196.8" y="200.4">20</text>
<text x="196.8" y="202.9">41</text>
<text x="151.1" y="205.5">32</text>
<text x="196.8" y="205.5">40</text>
</g>
<g font-size="1.8" fill="#0f0f0f">
<text x="331.7" y="85.9">Phase_W</text>
<text x="332.1" y="88.5">Phase_V</text>
<text x="331.9" y="91">Phase_U</text>
<text x="223.5" y="103.7">Phase_U</text>
<text x="221" y="118.9">BridgeA_S</text>
<text x="241.3" y="129.1">Phase_V</text>
<text x="322.6" y="130.4">BridgeA_S</text>
<text x="342.9" y="130.4">BridgeB_S</text>
<text x="363.2" y="130.4">BridgeC_S</text>
<text x="238.8" y="144.3">BridgeB_S</text>
<text x="259.1" y="154.5">Phase_W</text>
<text x="256.5" y="169.7">BridgeC_S</text>
<text x="303.9" y="182.4">Phase_U</text>
<text x="329.6" y="182.4">Phase_V</text>
<text x="354.6" y="182.4">Phase_W</text>
<text x="307.7" y="207.8">BridgeA_S</text>
<text x="332.9" y="207.8">BridgeB_S</text>
<text x="358.3" y="207.8">BridgeC_S</text>
</g>
<g font-size="1.8" fill="#725600">
<text x="80.2" y="97.4">nFAULT</text>
<text x="80.2" y="102.5">nFAULT</text>
<text x="140.3" y="130.4">INA_H</text>
<text x="140.6" y="132.9">INA_L</text>
<text x="140.2" y="138">INB_H</text>
<text x="140.5" y="140.6">INB_L</text>
<text x="140.2" y="145.6">INC_H</text>
<text x="140.5" y="148.2">INC_L</text>
<text x="141.8" y="153.3">SDO</text>
<text x="142.6" y="155.8">SDI</text>
<text x="140.8" y="160.9">nSCS</text>
<text x="140.9" y="158.3">SCLK</text>
<text x="138.6" y="166">ENABLE</text>
<text x="139" y="171">nFAULT</text>
<text x="142.3" y="176.1">CAL</text>
<text x="141.8" y="183.7">SOB</text>
<text x="142" y="181.2">SOA</text>
<text x="141.8" y="186.3">SOC</text>
</g>
</svg>
